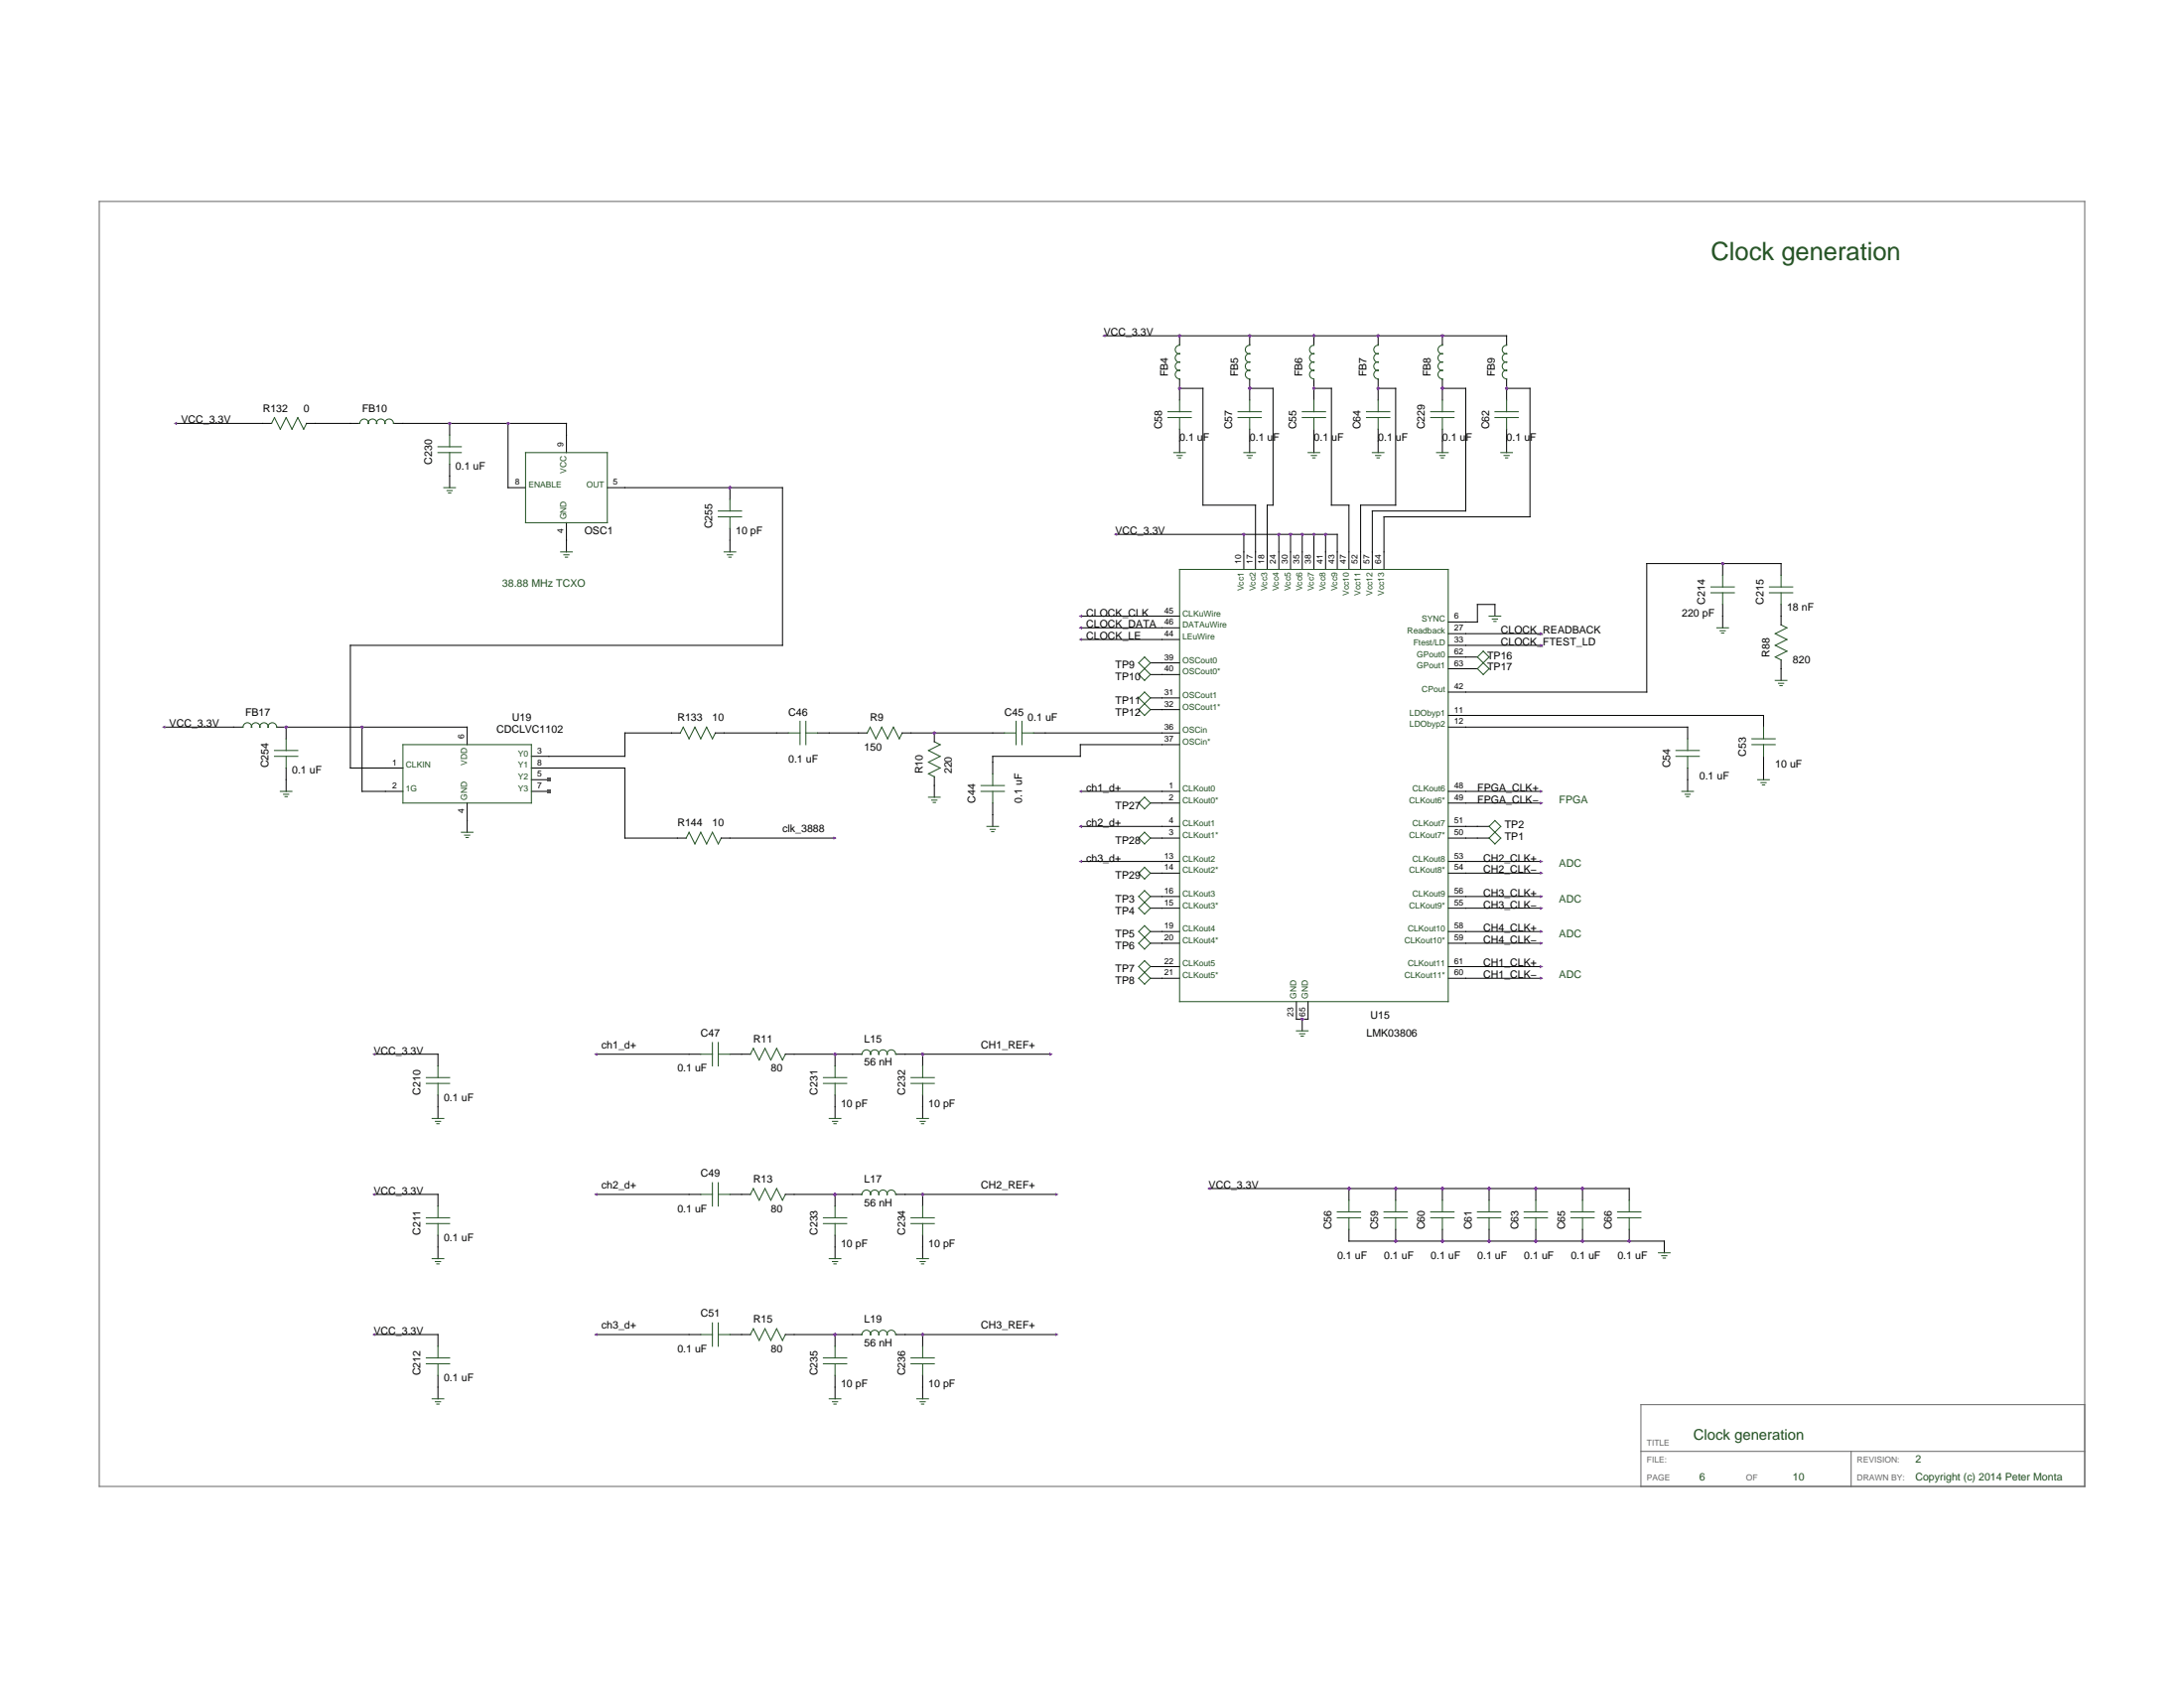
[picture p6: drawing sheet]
<svg xmlns="http://www.w3.org/2000/svg" width="279mm" height="216mm" viewBox="0 0 279 216" stroke-linecap="round" stroke-linejoin="round" font-family="sans-serif">
<path d="M12.7 25.8h254v164.3h-254zM266.7 179.7h-56.8v10.4M209.9 185.6h56.8M236.8 185.6v4.5" fill="none" stroke="#666" stroke-width=".13"/>
<g fill="none" stroke="#000" stroke-width=".13">
<path d="M72.5 55.6v2.3M65 62.4h2.2M72.5 66.9v2.2M77.7 62.4h2.2M148.7 78.8h2.2M159.1 70.6v2.2M160.6 70.6v2.2M162.1 70.6v2.2M163.6 70.6v2.2M165.1 70.6v2.2M166.6 70.6v2.2M168.1 70.6v2.2"/>
<path d="M169.6 70.6v2.2M171.1 70.6v2.2M172.6 70.6v2.2M174.1 70.6v2.2M175.6 70.6v2.2M177.1 70.6v2.2M185.3 79.6h2.2M99.4 93.7h1.5M104.6 93.7h1.5M109.8 93.7h1.2M115.4 93.7h1.1M119.5 93.7v1.2"/>
<path d="M119.5 99.3v1.2M127 93.7h1.5M127 97.5v1.5M132.2 93.7h1.5M148.7 80.3h2.2M148.7 81.8h2.2M148.7 93.7h2.2M148.7 95.2h2.2M148.7 84.8h2.2M148.7 86.3h2.2M148.7 89.3h2.2M148.7 90.8h2.2"/>
<path d="M185.3 88.5h2.2M185.3 82.5h2.2M185.3 84h2.2M185.3 85.5h2.2M185.3 91.5h2.2M185.3 93h2.2M185.3 81h2.2M127 102.7v1.5M148.7 101.2h2.2M148.7 102.7h2.2M148.7 105.7h2.2M148.7 107.2h2.2"/>
<path d="M148.7 110.2h2.2M148.7 111.7h2.2M148.7 114.7h2.2M148.7 116.2h2.2M148.7 119.1h2.2M185.3 101.2h2.2M185.3 102.7h2.2M185.3 105.7h2.2M185.3 107.2h2.2M185.3 110.2h2.2M185.3 111.7h2.2M185.3 114.7h2.2"/>
<path d="M185.3 116.2h2.2M185.3 119.1h2.2M148.7 120.6h2.2M148.7 123.6h2.2M148.7 125.1h2.2M165.8 128.1v2.3M167.3 128.1v2.3M185.3 120.6h2.2M185.3 123.6h2.2M185.3 125.1h2.2"/>
</g>
<g fill="none" stroke="#205020" stroke-width=".13">
<path d="M67.2 57.9h10.5v9h-10.5zM150.9 72.8h34.4v55.3h-34.4zM100.9 93.7h1.4M102.3 92.3v2.9M103.1 93.7h1.5M103.1 92.3v2.9M110.9 93.7l.4-.7 .8 1.5 .7-1.5 .8 1.5 .7-1.5 .7 1.5 .4-.8M119.5 94.9l.8 .3-1.5 .8 1.5 .7-1.5 .8 1.5 .7-1.5 .8 .7 .4M127 99v1.5M128.5 93.7h1.5M130 92.3v2.9M130.7 92.3v2.9"/>
<path d="M130.7 93.7h1.5M125.5 101.2h3M125.5 100.5h3M127 101.2v1.5"/>
</g>
<circle cx="119.5" cy="93.7" r=".19" fill="#a020f0"/>
<path d="M166.6 130.4v1.4" fill="none" stroke="#000" stroke-width=".13"/>
<path d="M165.8 131.8h1.5M166.3 132.2h.6M166.4 132.5h.3" fill="none" stroke="#205020" stroke-width=".13"/>
<circle cx="166.6" cy="130.4" r=".19" fill="#a020f0"/>
<g fill="none" stroke="#000" stroke-width=".13">
<path d="M22.4 54.2h11.2M65 54.2v8.2M72.5 54.2v1.4M168.1 49.7v1.5M168.1 54.9v1.5M72.5 69.1v1.5M106.1 93.7h3.7M116.5 93.7h10.5M133.7 93.7h15M148.7 95.2h-10.5v1.5h-11.2v.8M187.5 91.5h38.1v1.5M187.5 93h28.4v1.5"/>
<path d="M215.9 98.2v3M225.6 96.7v3M119.5 100.5v1.5M127 104.2v1.5M138.2 101.2h10.5M138.2 105.7h10.5M138.2 110.2h10.5M187.5 101.2h9.7M187.5 102.7h9.7M187.5 110.2h9.7M187.5 119.1h9.7M187.5 114.7h9.7"/>
<path d="M187.5 116.2h9.7M187.5 111.7h9.7M76.2 134.8h13.4M93.4 134.8h2.6M100.5 134.8h1.1M115.8 134.8h18.7M165.8 130.4h1.5M187.5 123.6h9.7M187.5 125.1h9.7M187.5 120.6h9.7M76.2 152.8h13.4M93.4 152.8h2.6"/>
<path d="M100.5 152.8h1.1M115.8 152.8h19.4M76.2 170.7h13.4M93.4 170.7h2.6M100.5 170.7h1.1M115.8 170.7h19.4"/>
</g>
<g fill="none" stroke="#205020" stroke-width=".13">
<path d="M166.6 53.4h3M166.6 52.7h3M168.1 51.2v1.5M168.1 53.4v1.5M71.7 70.6h1.5M72.1 71h.7M72.3 71.3h.3M214.4 96.7h3M214.4 96h3M215.9 94.5v1.5M215.9 96.7v1.5M224.1 95.2h3"/>
<path d="M224.1 94.5h3M224.9 99.7h1.5M225.6 93v1.5M225.6 95.2v1.5M118.8 102h1.5M119.2 102.3h.7M119.4 102.6h.3M126.3 105.7h1.4M126.7 106.1h.6M126.9 106.4h.2M215.2 101.2h1.4M215.6 101.6h.6"/>
<path d="M215.8 101.9h.2M225.3 100.1h.6M225.5 100.4h.3M89.6 134.8h1.5M91.1 133.3v3M91.9 133.3v3M91.9 134.8h1.5M96.4 134.1l.7 1.5 .8-1.5 .7 1.5 .8-1.5 .7 1.5 .4-.8M96.4 134.1l-.4 .7M89.6 152.8h1.5M91.1 151.3v3M91.9 151.3v3"/>
<path d="M91.9 152.8h1.5M96.4 152l.7 1.5 .8-1.5 .7 1.5 .8-1.5 .7 1.5 .4-.7M96.4 152l-.4 .8M89.6 170.7h1.5M91.1 169.2v3M91.9 169.2v3M91.9 170.7h1.5M96.4 169.9l.7 1.5 .8-1.5 .7 1.5 .8-1.5 .7 1.5 .4-.7M96.4 169.9l-.4 .8"/>
</g>
<circle cx="168.1" cy="49.7" r=".19" fill="#a020f0"/>
<path d="M172.6 152v1.5M172.6 157.2v1.5" fill="none" stroke="#000" stroke-width=".13"/>
<path d="M171.1 155.8h3M171.1 155h3M172.6 153.5v1.5M172.6 155.8v1.4" fill="none" stroke="#205020" stroke-width=".13"/>
<circle cx="172.6" cy="152" r=".19" fill="#a020f0"/>
<path d="M159.9 49.7v1.5M159.9 54.9v1.5" fill="none" stroke="#000" stroke-width=".13"/>
<path d="M158.4 53.4h3M158.4 52.7h3M159.9 51.2v1.5M159.9 53.4v1.5" fill="none" stroke="#205020" stroke-width=".13"/>
<circle cx="159.9" cy="49.7" r=".19" fill="#a020f0"/>
<path d="M150.9 49.7v1.5M150.9 54.9v1.5" fill="none" stroke="#000" stroke-width=".13"/>
<path d="M149.4 53.4h3M149.4 52.7h3M150.9 51.2v1.5M150.9 53.4v1.5" fill="none" stroke="#205020" stroke-width=".13"/>
<circle cx="150.9" cy="49.7" r=".19" fill="#a020f0"/>
<path d="M178.5 152v1.5M178.5 157.2v1.5" fill="none" stroke="#000" stroke-width=".13"/>
<path d="M177.1 155.8h2.9M177.1 155h2.9M178.5 153.5v1.5M178.5 155.8v1.4" fill="none" stroke="#205020" stroke-width=".13"/>
<g fill="#a020f0">
<circle cx="178.5" cy="158.7" r=".19"/>
<circle cx="178.5" cy="152" r=".19"/>
</g>
<path d="M184.5 152v1.5M184.5 157.2v1.5" fill="none" stroke="#000" stroke-width=".13"/>
<path d="M183 155.8h3M183 155h3M184.5 153.5v1.5M184.5 155.8v1.4" fill="none" stroke="#205020" stroke-width=".13"/>
<g fill="#a020f0">
<circle cx="184.5" cy="158.7" r=".19"/>
<circle cx="184.5" cy="152" r=".19"/>
</g>
<path d="M190.5 152v1.5M190.5 157.2v1.5" fill="none" stroke="#000" stroke-width=".13"/>
<path d="M189 155.8h3M189 155h3M190.5 153.5v1.5M190.5 155.8v1.4" fill="none" stroke="#205020" stroke-width=".13"/>
<g fill="#a020f0">
<circle cx="190.5" cy="158.7" r=".19"/>
<circle cx="190.5" cy="152" r=".19"/>
</g>
<path d="M192.7 49.7v1.5M192.7 54.9v1.5" fill="none" stroke="#000" stroke-width=".13"/>
<path d="M191.2 53.4h3M191.2 52.7h3M192.7 51.2v1.5M192.7 53.4v1.5" fill="none" stroke="#205020" stroke-width=".13"/>
<circle cx="192.7" cy="49.7" r=".19" fill="#a020f0"/>
<path d="M196.5 152v1.5M196.5 157.2v1.5" fill="none" stroke="#000" stroke-width=".13"/>
<path d="M195 155.8h3M195 155h3M196.5 153.5v1.5M196.5 155.8v1.4" fill="none" stroke="#205020" stroke-width=".13"/>
<g fill="#a020f0">
<circle cx="196.5" cy="158.7" r=".19"/>
<circle cx="196.5" cy="152" r=".19"/>
</g>
<path d="M176.3 49.7v1.5M176.3 54.9v1.5" fill="none" stroke="#000" stroke-width=".13"/>
<path d="M174.8 53.4h3M174.8 52.7h3M176.3 51.2v1.5M176.3 53.4v1.5" fill="none" stroke="#205020" stroke-width=".13"/>
<circle cx="176.3" cy="49.7" r=".19" fill="#a020f0"/>
<path d="M202.5 152v1.5M202.5 157.2v1.5" fill="none" stroke="#000" stroke-width=".13"/>
<path d="M201 155.8h2.9M201 155h2.9M202.5 153.5v1.5M202.5 155.8v1.4" fill="none" stroke="#205020" stroke-width=".13"/>
<g fill="#a020f0">
<circle cx="202.5" cy="158.7" r=".19"/>
<circle cx="202.5" cy="152" r=".19"/>
</g>
<path d="M208.4 152v1.5M208.4 157.2v1.5" fill="none" stroke="#000" stroke-width=".13"/>
<path d="M206.9 155.8h3M206.9 155h3M208.4 153.5v1.5M208.4 155.8v1.4" fill="none" stroke="#205020" stroke-width=".13"/>
<circle cx="208.4" cy="158.7" r=".19" fill="#a020f0"/>
<g fill="none" stroke="#000" stroke-width=".13">
<path d="M138.2 78.8h10.5M191.2 78.8v-1.5h-2.2v2.3h-1.5M220.4 72.1v1.5M220.4 77.3v1.5M138.2 80.3h10.5M138.2 81.8h10.5M187.5 81h9.7M187.5 82.5h9.7M47.8 134.8h8.2v1.5M47.8 152.8h8.2v1.5M56 140.1v3M56 158v3"/>
<path d="M154.6 152h53.8M212.9 158.7v1.5M47.8 170.7h8.2v1.5M56 175.9v3"/>
</g>
<g fill="none" stroke="#205020" stroke-width=".13">
<path d="M190.5 78.8h1.5M190.9 79.2h.7M191.1 79.5h.3M218.9 75.8h3M218.9 75.1h3M220.4 73.6v1.5M220.4 75.8v1.5M54.5 138.6h3M54.5 137.8h3M56 136.3v1.5M56 138.6v1.5M54.5 156.5h3"/>
<path d="M54.5 155.8h3M55.3 143.1h1.5M55.7 143.4h.7M55.9 143.7h.3M56 154.3v1.5M56 156.5v1.5M54.5 174.4h3M54.5 173.7h3M55.3 161h1.5M55.3 178.9h1.5M55.7 161.4h.7M55.7 179.3h.7"/>
<path d="M55.9 161.7h.3M55.9 179.6h.3M56 172.2v1.5M56 174.4v1.5M212.2 160.2h1.5M212.6 160.6h.6M212.8 160.9h.3"/>
</g>
<circle cx="220.4" cy="72.1" r=".19" fill="#a020f0"/>
<g fill="none" stroke="#000" stroke-width=".13">
<path d="M33.6 54.2h1.2M39.2 54.2h1.1M150.9 42.9v1.2M150.9 48.6v1.1M220.4 78.8v1.5M227.9 73.6v-1.5h-17.2v16.4h-23.2M227.9 77.3v2.6M85.9 93.7h1.1M91.5 93.7h7.9M147.2 84.8h1.5M147.2 86.3h1.5M147.2 89.3h1.5"/>
<path d="M147.2 90.8h1.5M227.9 84.4v2.6M147.2 114.7h1.5M147.2 116.2h1.5M147.2 119.1h1.5M187.5 107.2h3M187.5 105.7h3M147.2 120.6h1.5M147.2 123.6h1.5M147.2 125.1h1.5"/>
</g>
<g fill="none" stroke="#205020" stroke-width=".13">
<path d="M34.7 54.2l.4-.8 .8 1.5 .7-1.5 .8 1.5 .7-1.5 .7 1.5 .4-.7M150.9 44.1v.1a.55 .55 0 0 0-.6 .5 .55 .55 0 0 0 .6 .5 .53 .53 0 0 0-.6 .6 .53 .53 0 0 0 .6 .5 .53 .53 0 0 0-.6 .5 .53 .53 0 0 0 .6 .6 .55 .55 0 0 0-.6 .5 .55 .55 0 0 0 .6 .6v.1M226.4 75.8h2.9M226.4 75.1h2.9M227.9 73.6v1.5M227.9 75.8v1.5M227.9 79.9l.7 .4-1.5 .7 1.5 .8-1.5 .7 1.5 .8-1.5 .7 .8 .4M87 93.7l.4-.7 .8 1.5 .7-1.5 .7 1.5 .8-1.5 .7 1.5 .4-.8M146.4 84l.8 .8-1.5 1.5 .7 .7 .8-.7-1.5-1.5zM146.4 88.5l.8 .8-1.5 1.5 .7 .7 .8-.7-1.5-1.5zM219.6 80.3h1.5M220 80.7h.7"/>
<path d="M220.2 81h.3M227.1 87h1.5M227.5 87.4h.7M227.7 87.7h.3M146.4 113.9l.8 .8-1.5 1.5 .7 .7 .8-.7-1.5-1.5zM146.4 118.4l.8 .7-1.5 1.5 .7 .8 .8-.8-1.5-1.5zM190.5 105.7l1.5 1.5-.8 .7-.7-.7 1.5-1.5-.8-.7zM146.4 122.9l-.7 .7 1.5 1.5-.8 .8-.7-.8 1.5-1.5z"/>
</g>
<g fill="#a020f0">
<circle cx="150.9" cy="42.9" r=".19"/>
<circle cx="150.9" cy="49.7" r=".19"/>
</g>
<path d="M159.9 42.9v1.2M159.9 48.6v1.1" fill="none" stroke="#000" stroke-width=".13"/>
<path d="M159.9 44.1v.1a.55 .55 0 0 0-.6 .5 .55 .55 0 0 0 .6 .5 .53 .53 0 0 0-.6 .6 .53 .53 0 0 0 .6 .5 .53 .53 0 0 0-.6 .5 .53 .53 0 0 0 .6 .6 .55 .55 0 0 0-.6 .5 .55 .55 0 0 0 .6 .6v.1" fill="none" stroke="#205020" stroke-width=".13"/>
<g fill="#a020f0">
<circle cx="159.9" cy="42.9" r=".19"/>
<circle cx="159.9" cy="49.7" r=".19"/>
</g>
<path d="M168.1 42.9v1.2M168.1 48.6v1.1" fill="none" stroke="#000" stroke-width=".13"/>
<path d="M168.1 44.1v.1a.55 .55 0 0 0-.6 .5 .55 .55 0 0 0 .6 .5 .53 .53 0 0 0-.6 .6 .53 .53 0 0 0 .6 .5 .53 .53 0 0 0-.6 .5 .53 .53 0 0 0 .6 .6 .55 .55 0 0 0-.6 .5 .55 .55 0 0 0 .6 .6v.1" fill="none" stroke="#205020" stroke-width=".13"/>
<g fill="#a020f0">
<circle cx="168.1" cy="42.9" r=".19"/>
<circle cx="168.1" cy="49.7" r=".19"/>
</g>
<path d="M176.3 42.9v1.2M176.3 48.6v1.1" fill="none" stroke="#000" stroke-width=".13"/>
<path d="M176.3 44.1v.1a.55 .55 0 0 0-.6 .5 .55 .55 0 0 0 .6 .5 .53 .53 0 0 0-.6 .6 .53 .53 0 0 0 .6 .5 .53 .53 0 0 0-.6 .5 .53 .53 0 0 0 .6 .6 .55 .55 0 0 0-.6 .5 .55 .55 0 0 0 .6 .6v.1" fill="none" stroke="#205020" stroke-width=".13"/>
<g fill="#a020f0">
<circle cx="176.3" cy="42.9" r=".19"/>
<circle cx="176.3" cy="49.7" r=".19"/>
</g>
<path d="M184.5 42.9v1.2M184.5 48.6v1.1" fill="none" stroke="#000" stroke-width=".13"/>
<path d="M184.5 44.1v.1a.55 .55 0 0 0-.5 .5 .55 .55 0 0 0 .6 .5 .53 .53 0 0 0-.6 .6 .53 .53 0 0 0 .6 .5 .53 .53 0 0 0-.6 .5 .53 .53 0 0 0 .6 .6 .55 .55 0 0 0-.6 .5 .55 .55 0 0 0 .5 .6v.1" fill="none" stroke="#205020" stroke-width=".13"/>
<g fill="#a020f0">
<circle cx="184.5" cy="42.9" r=".19"/>
<circle cx="184.5" cy="49.7" r=".19"/>
</g>
<path d="M192.7 42.9v1.2M192.7 48.6v1.1" fill="none" stroke="#000" stroke-width=".13"/>
<path d="M192.7 44.1v.1a.55 .55 0 0 0-.5 .5 .55 .55 0 0 0 .6 .5 .53 .53 0 0 0-.6 .6 .53 .53 0 0 0 .6 .5 .53 .53 0 0 0-.6 .5 .53 .53 0 0 0 .6 .6 .55 .55 0 0 0-.6 .5 .55 .55 0 0 0 .5 .6v.1" fill="none" stroke="#205020" stroke-width=".13"/>
<circle cx="192.7" cy="49.7" r=".19" fill="#a020f0"/>
<path d="M150.9 56.4v1.5M159.9 56.4v1.5M168.1 56.4v1.5M176.3 56.4v1.5M184.5 49.7v1.5M184.5 54.9v3M192.7 56.4v1.5" fill="none" stroke="#000" stroke-width=".13"/>
<g fill="none" stroke="#205020" stroke-width=".13">
<path d="M150.2 57.9h1.5M150.6 58.3h.6M150.8 58.6h.3M159.1 57.9h1.5M159.5 58.3h.7M159.7 58.6h.3M167.3 57.9h1.5M167.8 58.3h.6M167.9 58.6h.3M175.6 57.9h1.5M176 58.3h.6M176.2 58.6h.3"/>
<path d="M183 53.4h3M183 52.7h3M183.8 57.9h1.5M184.2 58.3h.7M184.4 58.6h.3M184.5 51.2v1.5M184.5 53.4v1.5M192 57.9h1.5M192.4 58.3h.7M192.6 58.6h.3"/>
</g>
<circle cx="184.5" cy="49.7" r=".19" fill="#a020f0"/>
<g fill="none" stroke="#000" stroke-width=".13">
<path d="M57.5 54.2v1.4M57.5 59.4v1.5M141.2 42.9h51.5M150.9 49.7h3v14.9h6.7v6M159.9 49.7h3v14.9h-.8v6M168.1 49.7h2.2v14.9h2.3v6M176.3 49.7h2.2v14.9h-4.4v6M184.5 49.7h3v15.7h-11.9v5.2M192.7 49.7h3v16.4h-18.6v4.5M142.7 68.3h28.4v2.3M159.1 68.3v2.3M163.6 68.3v2.3"/>
<path d="M165.1 68.3v2.3M166.6 68.3v2.3M168.1 68.3v2.3M169.6 68.3v2.3M172.6 158.7h40.3"/>
</g>
<path d="M56 57.9h3M56 57.1h3M57.5 55.6v1.5M57.5 57.9v1.5" fill="none" stroke="#205020" stroke-width=".13"/>
<circle cx="57.5" cy="54.2" r=".19" fill="#a020f0"/>
<path d="M40.3 54.2h5.6M50.4 54.2h22.1M57.5 60.9v1.5M187.5 84h1.5M187.5 85.5h1.5M106.8 134.8v1.5M106.8 140.1v1.5" fill="none" stroke="#000" stroke-width=".13"/>
<path d="M45.9 54.2h.1a.55 .55 0 0 1 .6-.6 .55 .55 0 0 1 .5 .6 .53 .53 0 0 1 .6-.6 .53 .53 0 0 1 .5 .6 .53 .53 0 0 1 .5-.6 .53 .53 0 0 1 .5 .6 .55 .55 0 0 1 .6-.6 .55 .55 0 0 1 .5 .6h.1M56.8 62.4h1.5M57.2 62.7h.7M57.4 63h.3M189 84l1.5 1.5-.7 .8-.8-.8 1.5-1.5-.7-.7zM105.3 138.6h3M105.3 137.8h3M106.8 136.3v1.5M106.8 138.6v1.5" fill="none" stroke="#205020" stroke-width=".13"/>
<circle cx="106.8" cy="134.8" r=".19" fill="#a020f0"/>
<path d="M118 134.8v1.5M118 140.1v1.5" fill="none" stroke="#000" stroke-width=".13"/>
<path d="M116.5 138.6h3M116.5 137.8h3M118 136.3v1.5M118 138.6v1.5" fill="none" stroke="#205020" stroke-width=".13"/>
<circle cx="118" cy="134.8" r=".19" fill="#a020f0"/>
<path d="M101.6 134.8h8.6M114.7 134.8h1.1M106.8 152.8v1.5M106.8 158v1.5" fill="none" stroke="#000" stroke-width=".13"/>
<path d="M110.2 134.8h.1a.55 .55 0 0 1 .5-.5 .55 .55 0 0 1 .6 .6 .53 .53 0 0 1 .5-.6 .53 .53 0 0 1 .5 .6 .53 .53 0 0 1 .6-.6 .53 .53 0 0 1 .5 .6 .55 .55 0 0 1 .5-.6 .55 .55 0 0 1 .6 .5h.1M105.3 156.5h3M105.3 155.8h3M106.8 154.3v1.5M106.8 156.5v1.5" fill="none" stroke="#205020" stroke-width=".13"/>
<circle cx="106.8" cy="152.8" r=".19" fill="#a020f0"/>
<path d="M118 152.8v1.5M118 158v1.5" fill="none" stroke="#000" stroke-width=".13"/>
<path d="M116.5 156.5h3M116.5 155.8h3M118 154.3v1.5M118 156.5v1.5" fill="none" stroke="#205020" stroke-width=".13"/>
<circle cx="118" cy="152.8" r=".19" fill="#a020f0"/>
<path d="M101.6 152.8h8.6M114.7 152.8h1.1M106.8 170.7v1.5M106.8 175.9v1.5" fill="none" stroke="#000" stroke-width=".13"/>
<path d="M110.2 152.8h.1a.55 .55 0 0 1 .5-.6 .55 .55 0 0 1 .6 .6 .53 .53 0 0 1 .5-.6 .53 .53 0 0 1 .5 .6 .53 .53 0 0 1 .6-.6 .53 .53 0 0 1 .5 .6 .55 .55 0 0 1 .5-.6 .55 .55 0 0 1 .6 .6h.1M105.3 174.4h3M105.3 173.7h3M106.8 172.2v1.5M106.8 174.4v1.5" fill="none" stroke="#205020" stroke-width=".13"/>
<circle cx="106.8" cy="170.7" r=".19" fill="#a020f0"/>
<path d="M118 170.7v1.5M118 175.9v1.5" fill="none" stroke="#000" stroke-width=".13"/>
<path d="M116.5 174.4h3M116.5 173.7h3M118 172.2v1.5M118 174.4v1.5" fill="none" stroke="#205020" stroke-width=".13"/>
<circle cx="118" cy="170.7" r=".19" fill="#a020f0"/>
<g fill="none" stroke="#000" stroke-width=".13">
<path d="M49.3 98.2h2.2M59.8 93v2.2M68 96.7h2.2M68 98.2h2.2M68 99.7h2.2M49.3 101.2h2.2M59.8 102.7v2.3M68 101.2h2.2M79.9 107.2h7.9M92.3 107.2h14.5M147.2 102.7h1.5M147.2 107.2h1.5"/>
<path d="M147.2 111.7h1.5M106.8 141.6v1.5M106.8 159.5v1.5M118 141.6v1.5M118 159.5v1.5M101.6 170.7h8.6M106.8 177.4v1.5M114.7 170.7h1.1M118 177.4v1.5"/>
</g>
<g fill="none" stroke="#205020" stroke-width=".13">
<path d="M51.5 95.2h16.5v7.5h-16.5zM88.2 106.4l.7 1.5 .7-1.5 .8 1.5 .7-1.5 .8 1.5 .4-.7M88.2 106.4l-.4 .8M146.4 102l.8 .7-.8 .8-.7-.8zM146.4 106.4l.8 .8-.8 .7-.7-.7zM146.4 110.9l.8 .8-.8 .7-.7-.7zM106.1 143.1h1.5M106.5 143.4h.7M106.7 143.7h.3M117.3 143.1h1.5M117.7 143.4h.7M117.9 143.7h.3"/>
<path d="M106.1 161h1.5M106.1 178.9h1.5M106.5 161.4h.7M106.5 179.3h.7M106.7 161.7h.3M106.7 179.6h.3M110.2 170.7h.1a.55 .55 0 0 1 .5-.6 .55 .55 0 0 1 .6 .6 .53 .53 0 0 1 .5-.6 .53 .53 0 0 1 .5 .6 .53 .53 0 0 1 .6-.6 .53 .53 0 0 1 .5 .6 .55 .55 0 0 1 .5-.6 .55 .55 0 0 1 .6 .6h.1M117.3 161h1.5M117.3 178.9h1.5M117.7 161.4h.7M117.7 179.3h.7M117.9 161.7h.3"/>
<path d="M117.9 179.6h.3"/>
</g>
<g fill="#f00">
<path d="M70 99.5h.4v.4h-.4z"/>
<path d="M70 101h.4v.4h-.4z"/>
</g>
<path d="M79.9 62.4h20.2v20.1h-55.3v15.7h4.5M29.9 93h1.1M35.5 93h24.3M46.3 93v8.2h3M70.2 98.2h9.7v9M85.9 93.7h-6v3h-9.7M59.8 105v1.4" fill="none" stroke="#000" stroke-width=".13"/>
<path d="M31 93h.1a.55 .55 0 0 1 .6-.6 .55 .55 0 0 1 .5 .6 .53 .53 0 0 1 .5-.6 .53 .53 0 0 1 .5 .6 .53 .53 0 0 1 .6-.6 .53 .53 0 0 1 .5 .6 .55 .55 0 0 1 .5-.6 .55 .55 0 0 1 .6 .6h.1M59 106.4h1.5M59.4 106.8h.7M59.6 107.1h.3" fill="none" stroke="#205020" stroke-width=".13"/>
<circle cx="36.6" cy="93" r=".19" fill="#a020f0"/>
<path d="M36.6 93v1.5M36.6 98.2v1.5" fill="none" stroke="#000" stroke-width=".13"/>
<path d="M35.1 96.7h3M35.1 96h3M36.6 94.5v1.5M36.6 96.7v1.5" fill="none" stroke="#205020" stroke-width=".13"/>
<circle cx="36.6" cy="93" r=".19" fill="#a020f0"/>
<path d="M93.4 62.4v1.5M93.4 67.6v1.5M20.9 93h9M36.6 99.7v1.5" fill="none" stroke="#000" stroke-width=".13"/>
<path d="M91.9 66.1h3M91.9 65.4h3M93.4 63.9v1.5M93.4 66.1v1.5M35.9 101.2h1.5M36.3 101.6h.6M36.5 101.9h.3" fill="none" stroke="#205020" stroke-width=".13"/>
<circle cx="93.4" cy="62.4" r=".19" fill="#a020f0"/>
<path d="M93.4 69.1v1.5" fill="none" stroke="#000" stroke-width=".13"/>
<path d="M92.6 70.6h1.5M93 71h.7M93.2 71.3h.3" fill="none" stroke="#205020" stroke-width=".13"/>
<g fill="#a020f0">
<path d="M22.2 54.2l.4-.3v.5z"/>
<path d="M197 101l.4 .2-.4 .2z"/>
<path d="M197 102.5l.4 .2-.4 .2z"/>
<path d="M138 101.2l.4-.2v.4z"/>
<path d="M138 105.7l.4-.2v.4z"/>
<path d="M138 110.2l.4-.2v.4z"/>
<path d="M197 123.4l.4 .2-.4 .3z"/>
<path d="M197 124.9l.4 .2-.4 .2z"/>
<path d="M197 118.9l.4 .2-.4 .3z"/>
<path d="M197 120.4l.4 .2-.4 .3z"/>
<path d="M197 114.4l.4 .3-.4 .2z"/>
<path d="M197 115.9l.4 .3-.4 .2z"/>
<path d="M197 110l.4 .2-.4 .2z"/>
<path d="M197 111.5l.4 .2-.4 .2z"/>
<path d="M76 134.8l.4-.2v.5z"/>
<path d="M134.2 134.6l.5 .2-.5 .3z"/>
<path d="M76 152.8l.4-.3v.5z"/>
<path d="M135 152.5l.4 .3-.4 .2z"/>
<path d="M76 170.7l.4-.2v.4z"/>
<path d="M135 170.5l.4 .2-.4 .2z"/>
<path d="M154.4 152l.5-.2v.4z"/>
<path d="M138 78.8l.4-.2v.4z"/>
<path d="M138 80.3l.4-.2v.4z"/>
<path d="M138 81.8l.4-.2v.4z"/>
<path d="M197 80.8l.4 .2-.4 .3z"/>
<path d="M197 82.3l.4 .2-.4 .3z"/>
<path d="M47.6 170.7l.4-.2v.4z"/>
<path d="M47.6 152.8l.4-.3v.5z"/>
<path d="M47.6 134.8l.4-.2v.5z"/>
<path d="M142.5 68.3l.4-.2v.5z"/>
<path d="M141 42.9l.4-.2v.5z"/>
<path d="M106.6 107l.5 .2-.5 .2z"/>
<circle cx="119.5" cy="93.7" r=".19"/>
<circle cx="166.6" cy="130.4" r=".19"/>
<circle cx="65" cy="54.2" r=".19"/>
<circle cx="118" cy="134.8" r=".19"/>
<circle cx="118" cy="152.8" r=".19"/>
<circle cx="118" cy="170.7" r=".19"/>
<circle cx="168.1" cy="49.7" r=".19"/>
<circle cx="172.6" cy="152" r=".19"/>
<circle cx="159.9" cy="49.7" r=".19"/>
<circle cx="150.9" cy="49.7" r=".19"/>
<circle cx="178.5" cy="158.7" r=".19"/>
<circle cx="178.5" cy="152" r=".19"/>
<circle cx="184.5" cy="158.7" r=".19"/>
<circle cx="184.5" cy="152" r=".19"/>
<circle cx="190.5" cy="158.7" r=".19"/>
<circle cx="190.5" cy="152" r=".19"/>
<circle cx="192.7" cy="49.7" r=".19"/>
<circle cx="196.5" cy="158.7" r=".19"/>
<circle cx="196.5" cy="152" r=".19"/>
<circle cx="176.3" cy="49.7" r=".19"/>
<circle cx="202.5" cy="158.7" r=".19"/>
<circle cx="202.5" cy="152" r=".19"/>
<circle cx="208.4" cy="158.7" r=".19"/>
<circle cx="220.4" cy="72.1" r=".19"/>
<circle cx="150.9" cy="42.9" r=".19"/>
<circle cx="159.9" cy="42.9" r=".19"/>
<circle cx="168.1" cy="42.9" r=".19"/>
<circle cx="176.3" cy="42.9" r=".19"/>
<circle cx="184.5" cy="42.9" r=".19"/>
<circle cx="184.5" cy="49.7" r=".19"/>
<circle cx="159.1" cy="68.3" r=".19"/>
<circle cx="163.6" cy="68.3" r=".19"/>
<circle cx="165.1" cy="68.3" r=".19"/>
<circle cx="166.6" cy="68.3" r=".19"/>
<circle cx="168.1" cy="68.3" r=".19"/>
<circle cx="169.6" cy="68.3" r=".19"/>
<circle cx="57.5" cy="54.2" r=".19"/>
<circle cx="106.8" cy="134.8" r=".19"/>
<circle cx="106.8" cy="152.8" r=".19"/>
<circle cx="106.8" cy="170.7" r=".19"/>
</g>
<g fill="#f00">
<path d="M70 99.5h.4v.4h-.4z"/>
<path d="M70 101h.4v.4h-.4z"/>
</g>
<g fill="#a020f0">
<path d="M20.7 93l.4-.2v.4z"/>
<circle cx="93.4" cy="62.4" r=".19"/>
<circle cx="46.3" cy="93" r=".19"/>
<circle cx="36.6" cy="93" r=".19"/>
</g>
<text font-size="3.2" fill="#205020" x="218.9" y="33.2">Clock generation</text>
<text font-size="1.9" fill="#205020" x="216.6" y="184.1">Clock generation</text>
<g font-size="1.3">
<text x="141.2" y="42.9">VCC_3.3V</text>
<text x="33.6" y="52.7">R132</text>
<text x="38.8" y="52.7">0</text>
<text x="46.3" y="52.7">FB10</text>
<text x="149.4" y="48.2" transform="rotate(-90 149.4 48.2)">FB4</text>
<text x="158.4" y="48.2" transform="rotate(-90 158.4 48.2)">FB5</text>
<text x="166.6" y="48.2" transform="rotate(-90 166.6 48.2)">FB6</text>
<text x="174.8" y="48.2" transform="rotate(-90 174.8 48.2)">FB7</text>
<text x="183" y="48.2" transform="rotate(-90 183 48.2)">FB8</text>
<text x="191.2" y="48.2" transform="rotate(-90 191.2 48.2)">FB9</text>
<text x="23.2" y="54.2">VCC_3.3V</text>
<text x="55.3" y="59.4" transform="rotate(-90 55.3 59.4)">C230</text>
<text x="148.7" y="54.9" transform="rotate(-90 148.7 54.9)">C58</text>
<text x="150.9" y="56.4">0.1 uF</text>
<text x="157.6" y="54.9" transform="rotate(-90 157.6 54.9)">C57</text>
<text x="159.9" y="56.4">0.1 uF</text>
<text x="165.8" y="54.9" transform="rotate(-90 165.8 54.9)">C55</text>
<text x="168.1" y="56.4">0.1 uF</text>
<text x="174.1" y="54.9" transform="rotate(-90 174.1 54.9)">C64</text>
<text x="176.3" y="56.4">0.1 uF</text>
<text x="182.3" y="54.9" transform="rotate(-90 182.3 54.9)">C229</text>
<text x="184.5" y="56.4">0.1 uF</text>
<text x="190.5" y="54.9" transform="rotate(-90 190.5 54.9)">C62</text>
<text x="192.7" y="56.4">0.1 uF</text>
<text x="58.3" y="60.1">0.1 uF</text>
<text x="74.8" y="68.3">OSC1</text>
<text x="91.1" y="67.6" transform="rotate(-90 91.1 67.6)">C255</text>
<text x="94.1" y="68.3">10 pF</text>
<text x="142.7" y="68.3">VCC_3.3V</text>
<text x="218.1" y="77.3" transform="rotate(-90 218.1 77.3)">C214</text>
<text x="225.6" y="77.3" transform="rotate(-90 225.6 77.3)">C215</text>
<text x="139" y="78.8">CLOCK_CLK</text>
<text x="139" y="80.3">CLOCK_DATA</text>
<text x="139" y="81.8">CLOCK_LE</text>
<text x="192" y="81">CLOCK_READBACK</text>
<text x="192" y="82.5">CLOCK_FTEST_LD</text>
<text x="215.2" y="78.8">220 pF</text>
<text x="228.6" y="78.1">18 nF</text>
<text x="142.7" y="85.5">TP9</text>
<text x="142.7" y="87">TP10</text>
<text x="190.3" y="84.3">TP16</text>
<text x="190.3" y="85.8">TP17</text>
<text x="226.4" y="84" transform="rotate(-90 226.4 84)">R88</text>
<text x="229.3" y="84.8">820</text>
<text x="21.7" y="93">VCC_3.3V</text>
<text x="31.4" y="91.5">FB17</text>
<text x="63.5" y="93.7">CDCLVC1102</text>
<text x="65.5" y="92.3">U19</text>
<text x="86.7" y="92.3">R133</text>
<text x="91.1" y="92.3">10</text>
<text x="100.9" y="91.5">C46</text>
<text x="110.6" y="96">150</text>
<text x="111.3" y="92.3">R9</text>
<text x="128.5" y="91.5">C45</text>
<text x="131.5" y="92.3">0.1 uF</text>
<text x="142.7" y="90">TP11</text>
<text x="142.7" y="91.5">TP12</text>
<text x="34.4" y="98.2" transform="rotate(-90 34.4 98.2)">C254</text>
<text x="37.4" y="99">0.1 uF</text>
<text x="100.9" y="97.5">0.1 uF</text>
<text x="118" y="99" transform="rotate(-90 118 99)">R10</text>
<text x="121.8" y="99" transform="rotate(-90 121.8 99)">220</text>
<text x="139" y="101.2">ch1_d+</text>
<text x="189" y="101.2">FPGA_CLK+</text>
<text x="213.7" y="98.2" transform="rotate(-90 213.7 98.2)">C54</text>
<text x="217.4" y="99.7">0.1 uF</text>
<text x="223.4" y="96.7" transform="rotate(-90 223.4 96.7)">C53</text>
<text x="227.1" y="98.2">10 uF</text>
<text x="86.7" y="105.7">R144</text>
<text x="91.1" y="105.7">10</text>
<text x="100.1" y="106.4">clk_3888</text>
<text x="124.8" y="102.7" transform="rotate(-90 124.8 102.7)">C44</text>
<text x="130.7" y="102.7" transform="rotate(-90 130.7 102.7)">0.1 uF</text>
<text x="139" y="105.7">ch2_d+</text>
<text x="142.7" y="103.5">TP27</text>
<text x="142.7" y="107.9">TP28</text>
<text x="189" y="102.7">FPGA_CLK−</text>
<text x="192.5" y="107.4">TP1</text>
<text x="192.5" y="105.9">TP2</text>
<text x="139" y="110.2">ch3_d+</text>
<text x="142.7" y="112.4">TP29</text>
<text x="189.8" y="110.2">CH2_CLK+</text>
<text x="189.8" y="111.7">CH2_CLK−</text>
<text x="142.7" y="115.4">TP3</text>
<text x="142.7" y="116.9">TP4</text>
<text x="142.7" y="119.9">TP5</text>
<text x="189.8" y="119.1">CH4_CLK+</text>
<text x="189.8" y="114.7">CH3_CLK+</text>
<text x="189.8" y="116.2">CH3_CLK−</text>
<text x="142.7" y="121.4">TP6</text>
<text x="142.7" y="124.4">TP7</text>
<text x="142.7" y="125.9">TP8</text>
<text x="189.8" y="123.6">CH1_CLK+</text>
<text x="189.8" y="125.1">CH1_CLK−</text>
<text x="189.8" y="120.6">CH4_CLK−</text>
<text x="175.3" y="130.4">U15</text>
<text x="47.8" y="134.8">VCC_3.3V</text>
<text x="76.9" y="134.1">ch1_d+</text>
<text x="86.7" y="137.1">0.1 uF</text>
<text x="89.6" y="132.6">C47</text>
<text x="96.4" y="133.3">R11</text>
<text x="98.6" y="137.1">80</text>
<text x="110.6" y="133.3">L15</text>
<text x="110.6" y="136.3">56 nH</text>
<text x="125.5" y="134.1">CH1_REF+</text>
<text x="174.8" y="132.6">LMK03806</text>
<text x="53.8" y="140.1" transform="rotate(-90 53.8 140.1)">C210</text>
<text x="56.8" y="140.8">0.1 uF</text>
<text x="104.6" y="140.1" transform="rotate(-90 104.6 140.1)">C231</text>
<text x="107.6" y="141.6">10 pF</text>
<text x="115.8" y="140.1" transform="rotate(-90 115.8 140.1)">C232</text>
<text x="118.8" y="141.6">10 pF</text>
<text x="47.8" y="152.8">VCC_3.3V</text>
<text x="76.9" y="152">ch2_d+</text>
<text x="86.7" y="155">0.1 uF</text>
<text x="89.6" y="150.5">C49</text>
<text x="96.4" y="151.3">R13</text>
<text x="98.6" y="155">80</text>
<text x="110.6" y="151.3">L17</text>
<text x="110.6" y="154.3">56 nH</text>
<text x="125.5" y="152">CH2_REF+</text>
<text x="154.6" y="152">VCC_3.3V</text>
<text x="53.8" y="158" transform="rotate(-90 53.8 158)">C211</text>
<text x="56.8" y="158.7">0.1 uF</text>
<text x="104.6" y="158" transform="rotate(-90 104.6 158)">C233</text>
<text x="107.6" y="159.5">10 pF</text>
<text x="115.8" y="158" transform="rotate(-90 115.8 158)">C234</text>
<text x="118.8" y="159.5">10 pF</text>
<text x="170.3" y="157.2" transform="rotate(-90 170.3 157.2)">C56</text>
<text x="171.1" y="161">0.1 uF</text>
<text x="176.3" y="157.2" transform="rotate(-90 176.3 157.2)">C59</text>
<text x="177.1" y="161">0.1 uF</text>
<text x="182.3" y="157.2" transform="rotate(-90 182.3 157.2)">C60</text>
<text x="183" y="161">0.1 uF</text>
<text x="188.3" y="157.2" transform="rotate(-90 188.3 157.2)">C61</text>
<text x="189" y="161">0.1 uF</text>
<text x="194.2" y="157.2" transform="rotate(-90 194.2 157.2)">C63</text>
<text x="195" y="161">0.1 uF</text>
<text x="200.2" y="157.2" transform="rotate(-90 200.2 157.2)">C65</text>
<text x="201" y="161">0.1 uF</text>
<text x="206.2" y="157.2" transform="rotate(-90 206.2 157.2)">C66</text>
<text x="206.9" y="161">0.1 uF</text>
<text x="47.8" y="170.7">VCC_3.3V</text>
<text x="76.9" y="169.9">ch3_d+</text>
<text x="86.7" y="172.9">0.1 uF</text>
<text x="89.6" y="168.5">C51</text>
<text x="96.4" y="169.2">R15</text>
<text x="98.6" y="172.9">80</text>
<text x="110.6" y="169.2">L19</text>
<text x="110.6" y="172.2">56 nH</text>
<text x="125.5" y="169.9">CH3_REF+</text>
<text x="53.8" y="175.9" transform="rotate(-90 53.8 175.9)">C212</text>
<text x="56.8" y="176.7">0.1 uF</text>
<text x="104.6" y="175.9" transform="rotate(-90 104.6 175.9)">C235</text>
<text x="107.6" y="177.4">10 pF</text>
<text x="115.8" y="175.9" transform="rotate(-90 115.8 175.9)">C236</text>
<text x="118.8" y="177.4">10 pF</text>
</g>
<g font-size="1.3" fill="#205020">
<text x="64.2" y="75.1">38.88 MHz TCXO</text>
<text x="199.5" y="102.7">FPGA</text>
<text x="199.5" y="110.9">ADC</text>
<text x="199.5" y="115.4">ADC</text>
<text x="199.5" y="119.9">ADC</text>
<text x="199.5" y="125.1">ADC</text>
<text x="217.4" y="189.4">6</text>
<text x="229.3" y="189.4">10</text>
<text x="245" y="187.1">2</text>
<text x="245" y="189.4">Copyright (c) 2014 Peter Monta</text>
</g>
<g font-size="1.1">
<text x="72.1" y="57.1" transform="rotate(-90 72.1 57.1)">9</text>
<text x="65.9" y="62">8</text>
<text x="78.4" y="62">5</text>
<text x="72.1" y="68.2" transform="rotate(-90 72.1 68.2)">4</text>
<text x="158.7" y="72.1" transform="rotate(-90 158.7 72.1)">10</text>
<text x="160.2" y="72.1" transform="rotate(-90 160.2 72.1)">17</text>
<text x="161.7" y="72.1" transform="rotate(-90 161.7 72.1)">18</text>
<text x="163.2" y="72.1" transform="rotate(-90 163.2 72.1)">24</text>
<text x="164.7" y="72.1" transform="rotate(-90 164.7 72.1)">30</text>
<text x="166.2" y="72.1" transform="rotate(-90 166.2 72.1)">35</text>
<text x="167.7" y="72.1" transform="rotate(-90 167.7 72.1)">38</text>
<text x="169.2" y="72.1" transform="rotate(-90 169.2 72.1)">41</text>
<text x="170.7" y="72.1" transform="rotate(-90 170.7 72.1)">43</text>
<text x="172.2" y="72.1" transform="rotate(-90 172.2 72.1)">47</text>
<text x="173.7" y="72.1" transform="rotate(-90 173.7 72.1)">52</text>
<text x="175.2" y="72.1" transform="rotate(-90 175.2 72.1)">57</text>
<text x="176.7" y="72.1" transform="rotate(-90 176.7 72.1)">64</text>
<text x="149" y="78.4">45</text>
<text x="149" y="79.9">46</text>
<text x="149" y="81.4">44</text>
<text x="186" y="82.2">33</text>
<text x="186" y="83.7">62</text>
<text x="186" y="80.7">27</text>
<text x="186" y="79.2">6</text>
<text x="149" y="84.4">39</text>
<text x="149" y="85.9">40</text>
<text x="149" y="88.9">31</text>
<text x="186" y="88.1">42</text>
<text x="186" y="85.2">63</text>
<text x="59.4" y="94.5" transform="rotate(-90 59.4 94.5)">6</text>
<text x="149" y="93.4">36</text>
<text x="149" y="94.9">37</text>
<text x="149" y="90.4">32</text>
<text x="186" y="91.1">11</text>
<text x="186" y="92.6">12</text>
<text x="50.2" y="100.8">2</text>
<text x="50.2" y="97.9">1</text>
<text x="68.7" y="96.4">3</text>
<text x="68.7" y="97.9">8</text>
<text x="68.7" y="99.4">5</text>
<text x="68.7" y="100.8">7</text>
<text x="149.6" y="100.8">1</text>
<text x="186" y="100.8">48</text>
<text x="59.4" y="104.1" transform="rotate(-90 59.4 104.1)">4</text>
<text x="149.6" y="102.3">2</text>
<text x="149.6" y="105.3">4</text>
<text x="149.6" y="106.8">3</text>
<text x="186" y="102.3">49</text>
<text x="186" y="105.3">51</text>
<text x="186" y="106.8">50</text>
<text x="149" y="109.8">13</text>
<text x="149" y="111.3">14</text>
<text x="186" y="109.8">53</text>
<text x="186" y="111.3">54</text>
<text x="149" y="114.3">16</text>
<text x="149" y="115.8">15</text>
<text x="149" y="118.8">19</text>
<text x="186" y="114.3">56</text>
<text x="186" y="115.8">55</text>
<text x="186" y="118.8">58</text>
<text x="149" y="120.3">20</text>
<text x="149" y="123.3">22</text>
<text x="149" y="124.8">21</text>
<text x="186" y="120.3">59</text>
<text x="186" y="123.3">61</text>
<text x="186" y="124.8">60</text>
<text x="165.5" y="130.1" transform="rotate(-90 165.5 130.1)">23</text>
<text x="167" y="130.1" transform="rotate(-90 167 130.1)">65</text>
</g>
<g font-size="1.1" fill="#205020">
<text x="67.6" y="62.4">ENABLE</text>
<text x="72.5" y="60.5" transform="rotate(-90 72.5 60.5)">VCC</text>
<text x="75" y="62.4">OUT</text>
<text x="72.5" y="66.5" transform="rotate(-90 72.5 66.5)">GND</text>
<text x="159.1" y="75.6" transform="rotate(-90 159.1 75.6)">Vcc1</text>
<text x="160.6" y="75.6" transform="rotate(-90 160.6 75.6)">Vcc2</text>
<text x="162.1" y="75.6" transform="rotate(-90 162.1 75.6)">Vcc3</text>
<text x="163.6" y="75.6" transform="rotate(-90 163.6 75.6)">Vcc4</text>
<text x="165.1" y="75.6" transform="rotate(-90 165.1 75.6)">Vcc5</text>
<text x="166.6" y="75.6" transform="rotate(-90 166.6 75.6)">Vcc6</text>
<text x="168.1" y="75.6" transform="rotate(-90 168.1 75.6)">Vcc7</text>
<text x="169.6" y="75.6" transform="rotate(-90 169.6 75.6)">Vcc8</text>
<text x="171.1" y="75.6" transform="rotate(-90 171.1 75.6)">Vcc9</text>
<text x="172.6" y="76.2" transform="rotate(-90 172.6 76.2)">Vcc10</text>
<text x="174.1" y="76.2" transform="rotate(-90 174.1 76.2)">Vcc11</text>
<text x="175.6" y="76.2" transform="rotate(-90 175.6 76.2)">Vcc12</text>
<text x="177.1" y="76.2" transform="rotate(-90 177.1 76.2)">Vcc13</text>
<text x="151.3" y="78.8">CLKuWire</text>
<text x="151.3" y="80.3">DATAuWire</text>
<text x="151.3" y="81.8">LEuWire</text>
<text x="180" y="81">Readback</text>
<text x="180.8" y="82.5">Ftest/LD</text>
<text x="181.9" y="79.6">SYNC</text>
<text x="151.3" y="84.8">OSCout0</text>
<text x="151.3" y="86.3">OSCout0*</text>
<text x="151.3" y="89.3">OSCout1</text>
<text x="181.2" y="84">GPout0</text>
<text x="181.2" y="85.5">GPout1</text>
<text x="181.9" y="88.5">CPout</text>
<text x="151.3" y="93.7">OSCin</text>
<text x="151.3" y="95.2">OSCin*</text>
<text x="151.3" y="90.8">OSCout1*</text>
<text x="180.3" y="91.5">LDObyp1</text>
<text x="180.3" y="93">LDObyp2</text>
<text x="51.9" y="101.2">1G</text>
<text x="51.9" y="98.2">CLKIN</text>
<text x="59.8" y="97.9" transform="rotate(-90 59.8 97.9)">VDD</text>
<text x="66.3" y="96.7">Y0</text>
<text x="66.3" y="98.2">Y1</text>
<text x="66.3" y="99.7">Y2</text>
<text x="66.3" y="101.2">Y3</text>
<text x="151.3" y="101.2">CLKout0</text>
<text x="180.7" y="101.2">CLKout6</text>
<text x="59.8" y="102.3" transform="rotate(-90 59.8 102.3)">GND</text>
<text x="151.3" y="102.7">CLKout0*</text>
<text x="151.3" y="105.7">CLKout1</text>
<text x="151.3" y="107.2">CLKout1*</text>
<text x="180.3" y="102.7">CLKout6*</text>
<text x="180.3" y="107.2">CLKout7*</text>
<text x="180.7" y="105.7">CLKout7</text>
<text x="151.3" y="110.2">CLKout2</text>
<text x="151.3" y="111.7">CLKout2*</text>
<text x="180.3" y="111.7">CLKout8*</text>
<text x="180.7" y="110.2">CLKout8</text>
<text x="151.3" y="114.7">CLKout3</text>
<text x="151.3" y="116.2">CLKout3*</text>
<text x="151.3" y="119.1">CLKout4</text>
<text x="180.1" y="119.1">CLKout10</text>
<text x="180.3" y="116.2">CLKout9*</text>
<text x="180.7" y="114.7">CLKout9</text>
<text x="151.3" y="120.6">CLKout4*</text>
<text x="151.3" y="123.6">CLKout5</text>
<text x="151.3" y="125.1">CLKout5*</text>
<text x="179.7" y="120.6">CLKout10*</text>
<text x="179.7" y="125.1">CLKout11*</text>
<text x="180.1" y="123.6">CLKout11</text>
<text x="165.8" y="127.7" transform="rotate(-90 165.8 127.7)">GND</text>
<text x="167.3" y="127.7" transform="rotate(-90 167.3 127.7)">GND</text>
</g>
<g font-size="1.1" fill="#666">
<text x="210.7" y="184.9">TITLE</text>
<text x="210.7" y="187.1">FILE:</text>
<text x="210.7" y="189.4">PAGE</text>
<text x="223.4" y="189.4">OF</text>
<text x="237.6" y="187.1">REVISION:</text>
<text x="237.6" y="189.4">DRAWN BY:</text>
</g>
</svg>
